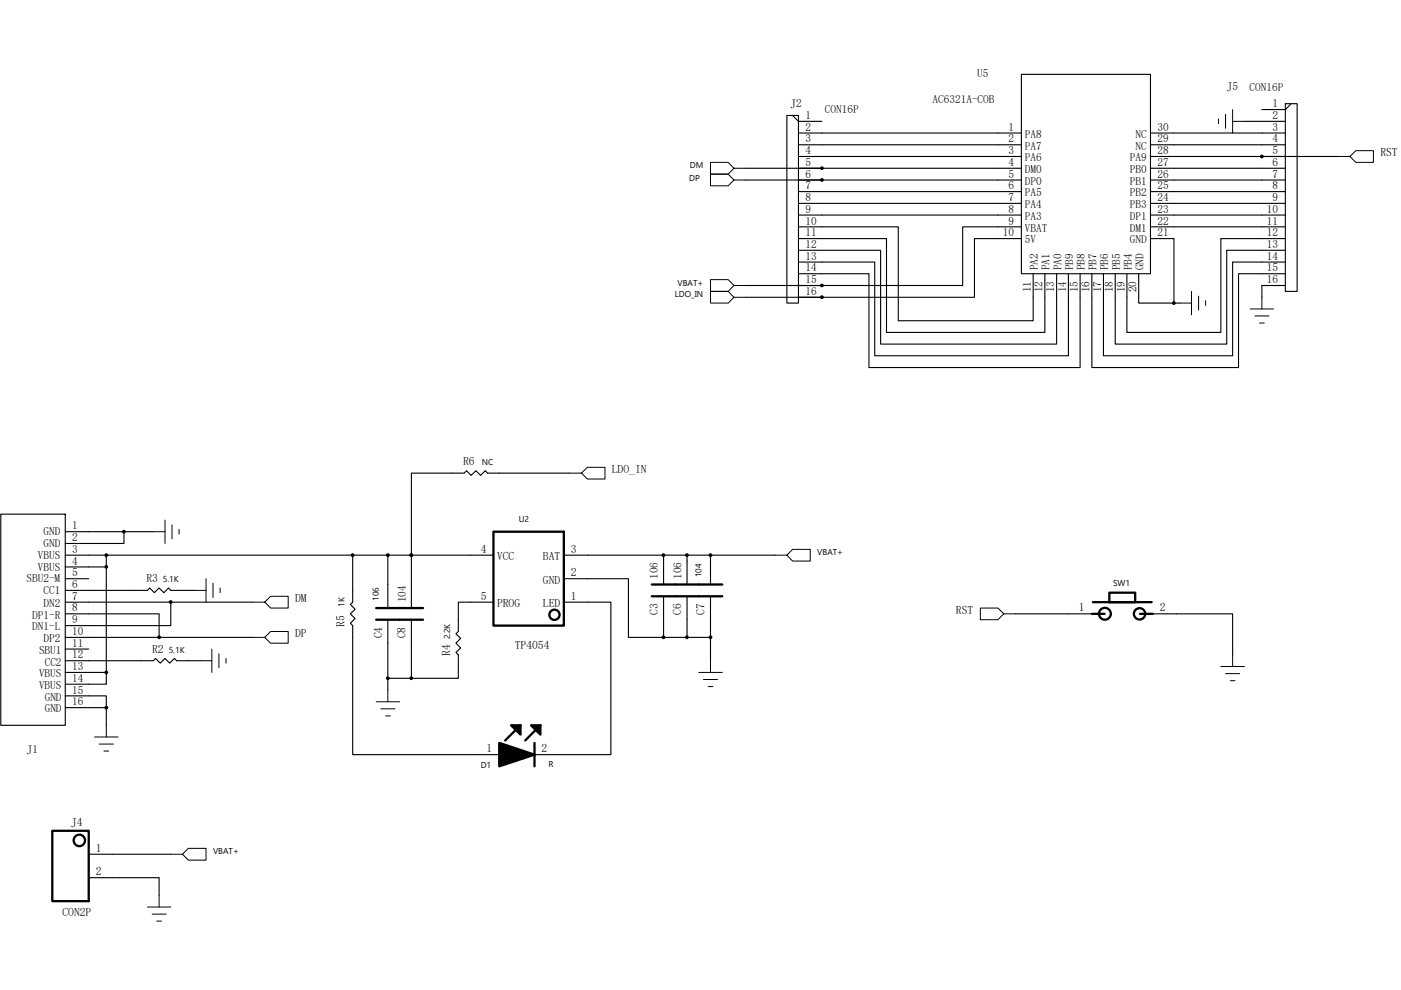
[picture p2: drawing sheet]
<svg xmlns="http://www.w3.org/2000/svg" width="297mm" height="210mm" viewBox="0 0 297 210" stroke-linecap="round" stroke-linejoin="round" font-family="sans-serif">
<g fill="none" stroke="#000" stroke-width=".23">
<path d="M216.6 15.8h27.3v42.3h-27.3zM158.1 35.7h16.2M158.1 38.2h16.2M166.8 24.5h2.5v39.8h-2.5zM168 24.5l1.3 1.2h5M169.3 28.2h47.3M169.3 30.7h47.3M169.3 33.2h47.3M169.3 35.7h47.3M169.3 38.2h47.3M263.8 25.7h8.7M267.5 33.2h16.2"/>
<path d="M272.5 28.2h-28.6M272.5 30.7h-28.6M272.5 33.2h-28.6M272.5 35.7h-28.6M272.5 38.2h-28.6M272.5 22h2.5v39.8h-2.5zM273.8 22l-1.3 1.2h-5M169.3 48.1h21.2v19.9h28.6v-9.9M169.3 50.6h18.7v19.9h33.5v-12.4M169.3 53.1h17.4v19.9h37.3v-14.9M169.3 55.6h16.2v19.9h41v-17.4M169.3 40.6h47.3"/>
<path d="M169.3 43.1h47.3M169.3 45.6h47.3M216.6 48.1h-12.5v12.5h-29.8M216.6 50.6h-10v12.5h-32.3M229 58.1v19.9h-44.8v-19.9h-14.9M231.5 58.1v19.9h31.1v-19.9h9.9M243.9 50.6h5v13.7h-7.5v-6.2M243.9 45.6h28.6M243.9 48.1h28.6M272.5 55.6h-11.2v19.9h-27.3v-17.4M272.5 53.1h-12.4v19.9h-23.7v-14.9M272.5 50.6h-13.7v19.9h-19.9v-12.4"/>
<path d="M272.5 40.6h-28.6M272.5 43.1h-28.6M158.1 63.1h16.2M158.1 60.6h16.2M169.3 60.6h5M174.3 63.1h.1M248.9 64.3h1.2M272.5 60.6h-5v2.5M.2 109.1h13.6v44.7h-13.6zM13.8 112.8h12.5M13.8 117.8h5M18.8 117.8h56"/>
<path d="M22.5 117.8v2.4M32.5 112.8h-6.2v2.5h-12.5M82.2 117.8h-7.4v9.9l-.5 .5 1 1-1 1 1 1-1 1 .5 .5v27.4h31.1M99.7 117.8h4.9M119.5 117.8h5M120.8 100.4h-17.4l-.5-.6-1 1-1-1-1 1-1-1-.5 .6h-11.2v17.4h12.5M124.5 117.8h16.2M145.7 117.8h-5v6.2M150.6 117.8h-4.9v6.2M164.3 117.8h-13.7v6.2M13.8 125.2h17.5l.4-.5 1 1 1-1 1 1 1-1 .5 .5h5M13.8 130.2h19.9v5h19.9"/>
<path d="M13.8 120.2h8.7M13.8 122.7h5M13.8 127.7h22.4M13.8 135.2h19.9M13.8 137.7h5M22.5 120.2v24.9h-8.7M53.6 127.7h-17.4v5h-22.4M82.2 129v-11.2h5v11.2M82.2 131.4v15M87.2 131.4v12.5h-5M104.6 127.7h-7.4v6.2l-.5 .5 1 1-1 1 1 1-1 1 .5 .5v5h-10M119.5 122.7h13.7v12.5h7.5"/>
<path d="M119.5 127.7h10v32.4h-16.2M140.7 126.5v8.7h5M145.7 126.5v8.7h4.9M150.6 126.5v13.6M215.3 130.2h16.2M244.4 130.2h16.9v8.7M13.8 140.1h18.7l.5-.4 1 1 1-1 1 1 1-1 .5 .4h4.9M13.8 147.6h8.7v2.5M13.8 150.1h8.7v3.7M13.8 142.6h8.7M18.8 186.2h14.9v3.7M18.8 181.2h17.4"/>
</g>
<g fill="none" stroke="#000" stroke-width=".49">
<path d="M104.6 112.8h14.9v19.9h-14.9zM79.8 131.4h9.9M79.8 129h9.9M138.2 126.5h14.9M138.2 124h14.9M231.5 130.2h2.7M231.7 127.7h12.5M235.2 125.7h5.5v2h-5.5zM241.7 130.2h2.7M105.9 157.6l7.4 2.5-7.4 2.4zM106.1 157.8v4.2M106.4 157.8v4.2"/>
<path d="M106.6 158.3v3.7M106.9 158.1v3.9h.2M107.1 158.3v3.5M107.4 158.3v3.5h.2M107.6 158.6v2.9M107.9 158.6v2.9M108.1 158.6v2.9M108.3 153.8h2.1v2zM108.3 158.6v2.9M108.6 158.8v2.7M108.9 158.8v2.5M109.1 154.1l1.2 1.1-.2 .1"/>
<path d="M109.1 158.8v2.5M109.3 159.1v1.9M109.6 154.1l.5 .5M109.6 159.1v2.2M109.9 159.1v1.9M110.1 159.3v1.5M110.3 153.9l-3.2 3.2M110.4 159.3v1.5M110.6 159.3v1.2M110.8 159.6v1.2h.3v-1.2M111.4 159.8v.7M111.6 159.6v.9"/>
<path d="M111.8 159.8v.7M112.6 153.8h2v2zM113.3 154.1l1.2 1.1-.2 .1M113.3 157.6v4.9M113.8 154.1l.5 .5M114.5 153.9l-3.1 3.2M11.1 176.2h7.7v14.9h-7.7zM105.9 160.1h7.4"/>
<circle cx="117.6" cy="130.4" r="1.09"/>
<circle cx="234.3" cy="130.2" r="1.26"/>
<circle cx="241.6" cy="130.2" r="1.21"/>
<circle cx="16.8" cy="178.3" r="1.21"/>
</g>
<g fill="none" stroke="#000" stroke-width=".21">
<path d="M155.6 35.7l-1.2-1.3h-3.8v2.5h3.8l1.2-1.2h2.5M155.6 38.2l-1.2-1.3h-3.8v2.5h3.8l1.2-1.2h2.5M258.3 25.2v1M259.8 24.2v3M261.3 23.2v5M261.3 25.7h2.5M283.7 33.2h2.5l1.3 1.2h3.7v-2.4h-3.7l-1.3 1.2M155.6 60.6l-1.2-1.3h-3.8v2.5h3.8l1.2-1.2h2.5M155.6 63.1l-1.2-1.3h-3.8v2.5h3.8l1.2-1.2h2.5M250.1 64.3h2.5M252.6 61.8v5M254.1 62.8v3"/>
<path d="M255.6 63.8v1M265.1 65.5h4.9M266.1 67h2.9M267.1 68.5h1M267.5 63.1v2.4M32.5 112.8h2.5M35 110.3v5M36.5 111.3v3M38 112.3v1M120.8 100.4h2.5l1.2 1.2h3.8v-2.5h-3.8l-1.2 1.3M164.3 117.8h2.5l1.2 1.2h3.8v-2.5h-3.8l-1.2 1.3M41.2 125.2h2.5"/>
<path d="M43.7 122.7v5M44.9 137.7v4.9M45.2 123.7v3M46.4 138.7v2.9M46.7 124.7v1M47.9 139.7v1M53.6 127.7h2.5l1.3 1.3h3.7v-2.5h-3.7l-1.3 1.2M53.6 135.2h2.5l1.3 1.2h3.7v-2.5h-3.7l-1.3 1.3M212.8 130.2l-1.2-1.2h-3.7v2.4h3.7l1.2-1.2h2.5M261.3 138.9v2.5M20.1 156.3h4.9M21 157.8h3"/>
<path d="M22 159.3h1M22.5 153.8v2.5M42.4 140.1h2.5M79.8 148.8h4.9M80.7 150.3h3M81.8 151.8h.9M82.2 146.4v2.4M148.1 142.6h5M149.1 144.1h3M150.1 145.6h1M150.6 140.1v2.5M258.8 141.4h5"/>
<path d="M259.8 142.9h3M260.8 144.4h1M31.3 192.4h4.9M32.3 193.9h2.9M33.2 195.4h1M33.7 189.9v2.5M36.2 181.2h2.5l1.2 1.2h3.8v-2.5h-3.8l-1.2 1.3"/>
</g>
<g fill="#000" stroke="#000" stroke-width=".21">
<circle cx="174.3" cy="38.2" r=".3"/>
<circle cx="174.3" cy="35.7" r=".29"/>
<circle cx="267.5" cy="33.2" r=".3"/>
<circle cx="174.3" cy="63" r=".3"/>
<circle cx="174.3" cy="60.5" r=".29"/>
<circle cx="248.9" cy="64.3" r=".29"/>
<circle cx="22.5" cy="117.7" r=".3"/>
<circle cx="26.3" cy="112.8" r=".3"/>
<circle cx="74.8" cy="117.7" r=".3"/>
<circle cx="82.2" cy="117.7" r=".3"/>
<circle cx="87.2" cy="117.7" r=".3"/>
<circle cx="140.7" cy="117.7" r=".3"/>
<circle cx="145.6" cy="117.7" r=".3"/>
<circle cx="150.6" cy="117.7" r=".3"/>
<circle cx="22.5" cy="120.2" r=".29"/>
<circle cx="33.7" cy="135.2" r=".3"/>
<circle cx="36.2" cy="127.7" r=".3"/>
<circle cx="140.7" cy="135.2" r=".3"/>
<circle cx="145.6" cy="135.2" r=".3"/>
<circle cx="150.6" cy="135.2" r=".3"/>
<circle cx="22.5" cy="142.6" r=".3"/>
<circle cx="22.5" cy="150.1" r=".3"/>
<circle cx="82.2" cy="143.9" r=".29"/>
<circle cx="87.2" cy="143.9" r=".29"/>
</g>
<g font-size="2.5">
<text x="292.7" y="33.2">RST</text>
<text x="98.2" y="98.6">R6</text>
<text x="129.7" y="100.4">LDO_IN</text>
<text x="101.9" y="117.3">4</text>
<text x="105.4" y="118.8">VCC</text>
<text x="115.1" y="118.8">BAT</text>
<text x="121" y="117.3">3</text>
<text x="31" y="123.5">R3</text>
<text x="115.1" y="123.8">GND</text>
<text x="121" y="122.2">2</text>
<text x="62.6" y="127.7">DM</text>
<text x="101.9" y="127.2">5</text>
<text x="105.4" y="128.8">PROG</text>
<text x="115.1" y="128.8">LED</text>
<text x="121" y="127.2">1</text>
<text x="139.4" y="130.5" transform="rotate(-90 139.4 130.5)">C3</text>
<text x="144.4" y="130.5" transform="rotate(-90 144.4 130.5)">C6</text>
<text x="149.4" y="130.5" transform="rotate(-90 149.4 130.5)">C7</text>
<text x="202.7" y="130.2">RST</text>
<text x="228.8" y="129.7">1</text>
<text x="245.9" y="129.7">2</text>
<text x="62.6" y="135.2">DP</text>
<text x="73" y="132.9" transform="rotate(-90 73 132.9)">R5</text>
<text x="81" y="135.4" transform="rotate(-90 81 135.4)">C4</text>
<text x="86" y="135.4" transform="rotate(-90 86 135.4)">C8</text>
<text x="109.2" y="137.7">TP4054</text>
<text x="32.3" y="138.4">R2</text>
<text x="95.4" y="139.1" transform="rotate(-90 95.4 139.1)">R4</text>
<text x="103.2" y="159.6">1</text>
<text x="114.8" y="159.6">2</text>
<text x="15.1" y="175.2">J4</text>
<text x="20.3" y="180.7">1</text>
<text x="20.3" y="185.7">2</text>
<text x="13.2" y="194.2">CON2P</text>
</g>
<g font-size="2.4">
<text x="207.2" y="16.3">U5</text>
<text x="167.6" y="22.7">J2</text>
<text x="197.7" y="21.8">AC6321A-COB</text>
<text x="260.1" y="19">J5</text>
<text x="264.9" y="19.3">CON16P</text>
<text x="269.8" y="22.7">1</text>
<text x="170.8" y="25.2">1</text>
<text x="170.8" y="27.7">2</text>
<text x="174.9" y="24">CON16P</text>
<text x="213.8" y="27.7">1</text>
<text x="217.3" y="29.2">PA8</text>
<text x="240.8" y="29.2">NC</text>
<text x="245.4" y="27.7">30</text>
<text x="269.8" y="25.2">2</text>
<text x="269.8" y="27.7">3</text>
<text x="170.8" y="30.2">3</text>
<text x="170.8" y="32.7">4</text>
<text x="170.8" y="35.2">5</text>
<text x="213.8" y="30.2">2</text>
<text x="213.8" y="32.7">3</text>
<text x="213.8" y="35.2">4</text>
<text x="217.3" y="31.7">PA7</text>
<text x="217.3" y="34.2">PA6</text>
<text x="239.6" y="34.2">PA9</text>
<text x="240.8" y="31.7">NC</text>
<text x="245.4" y="35.2">27</text>
<text x="245.4" y="32.7">28</text>
<text x="245.4" y="30.2">29</text>
<text x="269.8" y="30.2">4</text>
<text x="269.8" y="32.7">5</text>
<text x="269.8" y="35.2">6</text>
<text x="170.8" y="37.7">6</text>
<text x="170.8" y="40.2">7</text>
<text x="213.8" y="37.7">5</text>
<text x="213.8" y="40.2">6</text>
<text x="217.3" y="36.7">DM0</text>
<text x="217.3" y="39.2">DP0</text>
<text x="217.3" y="41.7">PA5</text>
<text x="239.6" y="41.7">PB2</text>
<text x="239.6" y="39.2">PB1</text>
<text x="239.6" y="36.7">PB0</text>
<text x="245.4" y="40.2">25</text>
<text x="245.4" y="37.7">26</text>
<text x="269.8" y="37.7">7</text>
<text x="269.8" y="40.2">8</text>
<text x="170.8" y="42.7">8</text>
<text x="170.8" y="45.1">9</text>
<text x="170.8" y="47.6">10</text>
<text x="213.8" y="42.7">7</text>
<text x="213.8" y="45.1">8</text>
<text x="213.8" y="47.6">9</text>
<text x="217.3" y="44.2">PA4</text>
<text x="217.3" y="46.6">PA3</text>
<text x="239.6" y="46.6">DP1</text>
<text x="239.6" y="44.2">PB3</text>
<text x="245.4" y="47.6">22</text>
<text x="245.4" y="45.1">23</text>
<text x="245.4" y="42.7">24</text>
<text x="268.6" y="45.1">10</text>
<text x="268.6" y="47.6">11</text>
<text x="269.8" y="42.7">9</text>
<text x="170.8" y="50.1">11</text>
<text x="170.8" y="52.6">12</text>
<text x="212.6" y="50.1">10</text>
<text x="217.3" y="49.1">VBAT</text>
<text x="217.3" y="51.6">5V</text>
<text x="239.6" y="51.6">GND</text>
<text x="239.6" y="49.1">DM1</text>
<text x="245.4" y="50.1">21</text>
<text x="268.6" y="50.1">12</text>
<text x="268.6" y="52.6">13</text>
<text x="170.8" y="55.1">13</text>
<text x="170.8" y="57.6">14</text>
<text x="220.1" y="57.3" transform="rotate(-90 220.1 57.3)">PA2</text>
<text x="222.5" y="57.3" transform="rotate(-90 222.5 57.3)">PA1</text>
<text x="225" y="57.3" transform="rotate(-90 225 57.3)">PA0</text>
<text x="227.5" y="57.3" transform="rotate(-90 227.5 57.3)">PB9</text>
<text x="230" y="57.3" transform="rotate(-90 230 57.3)">PB8</text>
<text x="232.5" y="57.3" transform="rotate(-90 232.5 57.3)">PB7</text>
<text x="235" y="57.3" transform="rotate(-90 235 57.3)">PB6</text>
<text x="237.5" y="57.3" transform="rotate(-90 237.5 57.3)">PB5</text>
<text x="239.9" y="57.3" transform="rotate(-90 239.9 57.3)">PB4</text>
<text x="242.4" y="57.3" transform="rotate(-90 242.4 57.3)">GND</text>
<text x="268.6" y="55.1">14</text>
<text x="268.6" y="57.6">15</text>
<text x="170.8" y="60">15</text>
<text x="170.8" y="62.5">16</text>
<text x="218.5" y="62" transform="rotate(-90 218.5 62)">11</text>
<text x="221" y="62" transform="rotate(-90 221 62)">12</text>
<text x="223.5" y="62" transform="rotate(-90 223.5 62)">13</text>
<text x="226" y="62" transform="rotate(-90 226 62)">14</text>
<text x="228.5" y="62" transform="rotate(-90 228.5 62)">15</text>
<text x="231" y="62" transform="rotate(-90 231 62)">16</text>
<text x="233.5" y="62" transform="rotate(-90 233.5 62)">17</text>
<text x="236" y="62" transform="rotate(-90 236 62)">18</text>
<text x="238.5" y="62" transform="rotate(-90 238.5 62)">19</text>
<text x="240.9" y="62" transform="rotate(-90 240.9 62)">20</text>
<text x="268.6" y="60">16</text>
<text x="9.2" y="113.5">GND</text>
<text x="15.3" y="112.3">1</text>
<text x="8" y="118.5">VBUS</text>
<text x="9.2" y="116">GND</text>
<text x="15.3" y="114.8">2</text>
<text x="15.3" y="117.3">3</text>
<text x="15.3" y="119.7">4</text>
<text x="5.6" y="123.5">SBU2-M</text>
<text x="8" y="121">VBUS</text>
<text x="9.2" y="126">CC1</text>
<text x="15.3" y="122.2">5</text>
<text x="15.3" y="124.7">6</text>
<text x="139.5" y="122.8" transform="rotate(-90 139.5 122.8)">106</text>
<text x="144.5" y="122.8" transform="rotate(-90 144.5 122.8)">106</text>
<text x="6.8" y="131.2">DP1-R</text>
<text x="9.2" y="128.7">DN2</text>
<text x="15.3" y="127.2">7</text>
<text x="15.3" y="129.7">8</text>
<text x="86" y="127.8" transform="rotate(-90 86 127.8)">104</text>
<text x="6.8" y="133.7">DN1-L</text>
<text x="9.2" y="136.2">DP2</text>
<text x="15.3" y="132.2">9</text>
<text x="15.3" y="134.7">10</text>
<text x="15.3" y="137.2">11</text>
<text x="8.3" y="138.7">SBU1</text>
<text x="8.3" y="143.6">VBUS</text>
<text x="9.5" y="141.2">CC2</text>
<text x="15.3" y="139.7">12</text>
<text x="15.3" y="142.1">13</text>
<text x="8.3" y="146.1">VBUS</text>
<text x="9.5" y="148.6">GND</text>
<text x="15.3" y="144.6">14</text>
<text x="15.3" y="147.1">15</text>
<text x="15.3" y="149.6">16</text>
<text x="9.5" y="151.1">GND</text>
<text x="5.7" y="159.8">J1</text>
</g>
<g font-size="1.8">
<text x="146.3" y="35.7">DM</text>
<text x="146.1" y="38.4">DP</text>
<text x="143.1" y="63.1">LDO_IN</text>
<text x="143.6" y="60.6">VBAT+</text>
<text x="102.1" y="98.6">NC</text>
<text x="110" y="110.6">U2</text>
<text x="173.3" y="117.8">VBAT+</text>
<text x="34.5" y="123.5">5.1K</text>
<text x="148.7" y="122.4" transform="rotate(-90 148.7 122.4)">104</text>
<text x="236" y="124.2">SW1</text>
<text x="73" y="128.7" transform="rotate(-90 73 128.7)">1K</text>
<text x="80.3" y="127.4" transform="rotate(-90 80.3 127.4)">106</text>
<text x="95.4" y="135.6" transform="rotate(-90 95.4 135.6)">2.2K</text>
<text x="35.8" y="138.4">5.1K</text>
<text x="101.9" y="162.8">D1</text>
<text x="116.3" y="162.6">R</text>
<text x="45.2" y="181.2">VBAT+</text>
</g>
</svg>
